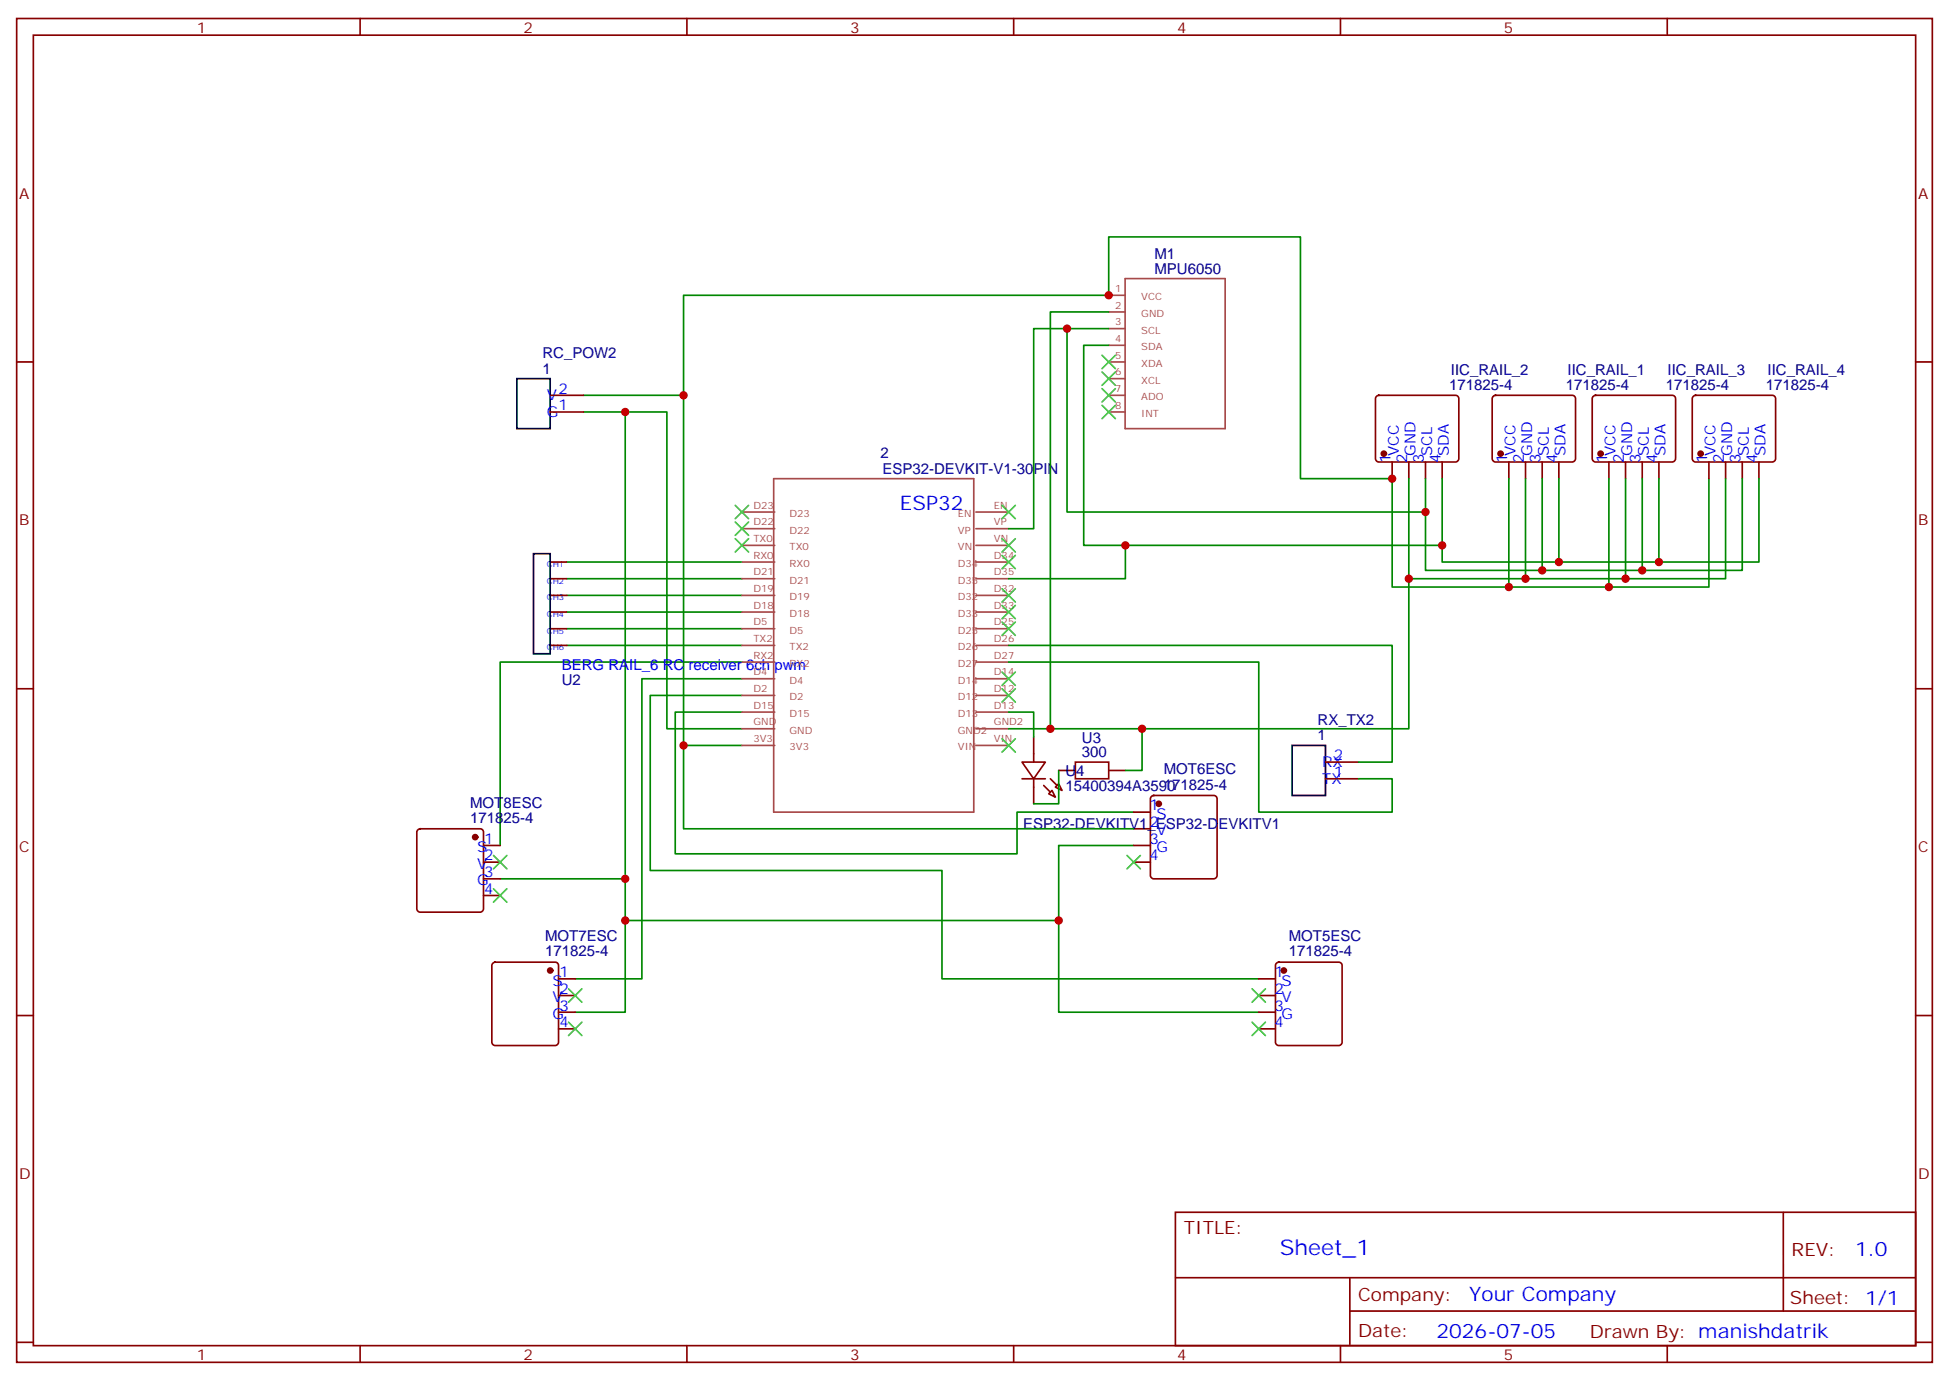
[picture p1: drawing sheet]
<svg xmlns="http://www.w3.org/2000/svg" width="412mm" height="292mm" viewBox="0 0 412 292" stroke-linecap="round" stroke-linejoin="round" font-family="sans-serif">
<g fill="none" stroke="#870000" stroke-width=".35">
<path d="M3.5 3.9h405.4v284.4h-405.4zM7.1 7.4h398.2v277.3h-398.2zM76.2 3.9v3.5M145.3 3.9v3.5M214.5 3.9v3.5M283.6 3.9v3.5M352.8 3.9v3.5M3.5 76.6h3.6M405.3 76.6h3.6M116.4 83.6h7.1M116.4 87.2h7.1M291.3 83.9l.4-.3h16.3a.71 .71 0 0 1 .7 .7v12.7a.76 .76 0 0 1-.7 .8h-16.3a.76 .76 0 0 1-.7-.8v-12.7z"/>
<path d="M294.6 97.8v3.5M298.1 97.8v3.5M301.6 97.8v3.5M305.2 97.8v3.5M316 83.9l.4-.3h16.3a.71 .71 0 0 1 .7 .7v12.7a.76 .76 0 0 1-.7 .8h-16.3a.76 .76 0 0 1-.7-.8v-12.7zM319.3 97.8v3.5M322.8 97.8v3.5M326.3 97.8v3.5M329.8 97.8v3.5M337.1 83.9l.5-.3h16.2a.71 .71 0 0 1 .7 .7v12.7a.76 .76 0 0 1-.7 .8h-16.2a.76 .76 0 0 1-.7-.8v-12.7zM340.4 97.8v3.5M344 97.8v3.5"/>
<path d="M347.5 97.8v3.5M351 97.8v3.5M358.3 83.9l.5-.3h16.2a.71 .71 0 0 1 .7 .7v12.7a.76 .76 0 0 1-.7 .8h-16.2a.76 .76 0 0 1-.7-.8v-12.7zM361.6 97.8v3.5M365.1 97.8v3.5M368.7 97.8v3.5M372.2 97.8v3.5M116.4 118.9h3.5M116.4 122.4h3.5M116.4 126h3.5M116.4 129.5h3.5M116.4 133h3.5"/>
<path d="M116.4 136.6h3.5M3.5 145.7h3.6M218.7 156v5.3M405.3 145.7h3.6M88.4 175.6l.5-.2h12.7a.71 .71 0 0 1 .7 .7v16.2a.76 .76 0 0 1-.7 .7h-12.7a.76 .76 0 0 1-.7-.7v-16.2zM102.3 178.9h3.5M216.3 161.3h4.9l-2.5 3.5zM216.3 164.8h4.9M218.7 164.8v5.3M221.9 168l.7-.7 .7 1.4zM223.3 166.5l.7-.7 .7 1.5zM224 163h3.5"/>
<path d="M234.6 163h3.5M239.9 171.8h3.5M239.9 175.4h3.5M239.9 178.9h3.5M243.7 168.5l.4-.2h12.7a.71 .71 0 0 1 .7 .7v16.2a.76 .76 0 0 1-.7 .7h-12.7a.76 .76 0 0 1-.7-.7v-16.2zM280.5 161.3h7M280.5 164.8h7M102.3 182.4h3.5M102.3 185.9h3.5M102.3 189.5h3.5M239.9 182.4h3.5M3.5 214.9h3.6"/>
<path d="M104.3 203.8l.5-.2h12.7a.71 .71 0 0 1 .7 .7v16.2a.76 .76 0 0 1-.7 .7h-12.7a.76 .76 0 0 1-.7-.7v-16.2zM118.2 207.1h3.5M118.2 210.6h3.5M118.2 214.2h3.5M118.2 217.7h3.5M266.3 207.1h3.6M266.3 210.6h3.6M266.3 214.2h3.6M266.3 217.7h3.6M270.1 203.8l.5-.2h12.7a.71 .71 0 0 1 .7 .7v16.2a.76 .76 0 0 1-.7 .7h-12.7a.76 .76 0 0 1-.7-.7v-16.2zM405.3 214.9h3.6M248.7 256.5h156.6v28.2h-156.6z"/>
<path d="M377.3 256.5v20.9M248.7 270.4h156.5M285.6 277.4h119.6M285.6 270.4v14.1M3.5 284h3.6M76.2 284.7v3.6M145.3 284.7v3.6M214.5 284.7v3.6M283.6 284.7v3.6M352.8 284.7v3.6M405.3 284h3.6"/>
</g>
<g fill="none" stroke="#008700" stroke-width=".35">
<path d="M225.8 69.5v38.8h75.8M234.6 66h-12.4v88.2M234.6 69.5h-15.9v42.4h-5.3M234.6 73.1h-5.3v42.3h75.9M123.5 87.2h17.6v67h15.9M123.5 83.6h21.1v74.1h12.4M132.3 87.2v98.7h-26.5M144.6 83.6v-21.1h90v-12.4h40.6v51.2h19.4v22.9h67v-22.9M119.9 118.9h37.1M238.1 115.4v7h-24.7M298.1 101.3v21.1h67v-21.1M301.6 101.3v19.4h67.1v-19.4"/>
<path d="M305.2 101.3v17.6h67v-17.6M319.3 101.3v22.9M322.8 101.3v21.1M326.3 101.3v19.4M329.8 101.3v17.6M340.4 101.3v22.9M344 101.3v21.1M347.5 101.3v19.4M351 101.3v17.6M119.9 133h37.1M119.9 136.6h37.1M119.9 129.5h37.1"/>
<path d="M119.9 126h37.1M119.9 122.4h37.1M213.4 136.6h81.2v24.7h-7.1M298.1 122.4v31.8h-84.7M144.6 157.7v17.7h95.3M157 150.7h-14.1v30h72.3v-8.9h24.7M157 147.1h-19.4v37.1h61.7v22.9h67M157 143.6h-21.2v63.5h-14.1M157 140.1h-51.2v38.8M213.4 140.1h52.9v31.7h28.3v-7h-7.1M213.4 150.7h5.3v5.3M241.7 154.2v8.8h-3.6"/>
<path d="M224 163v7.1h-5.3M239.9 178.9h-15.9v35.3h42.3M132.3 185.9v28.3h-10.6M132.3 194.8h91.7"/>
</g>
<g fill="#870000" stroke="#870000" stroke-width=".35">
<path d="M222.2 164.8l1.5 1.4z"/>
<path d="M220.8 166.2l1.4 1.4z"/>
<circle cx="292.8" cy="96" r=".53"/>
<circle cx="271.6" cy="205.4" r=".53"/>
<circle cx="245.2" cy="170.1" r=".53"/>
<circle cx="116.4" cy="205.4" r=".53"/>
<circle cx="100.5" cy="177.1" r=".53"/>
<circle cx="317.5" cy="96" r=".53"/>
<circle cx="338.7" cy="96" r=".53"/>
<circle cx="359.8" cy="96" r=".53"/>
</g>
<path d="M109.4 80.1h7v10.6h-7zM112.9 117.2h3.5v21.1h-3.5zM273.4 157.7h7.1v10.6h-7.1z" fill="none" stroke="#000" stroke-width=".35"/>
<g fill="none" stroke="#a64a4a" stroke-width=".35">
<path d="M238.1 58.9h21.1v31.8h-21.1zM234.6 62.5h3.5M234.6 66h3.5M234.6 69.5h3.5M234.6 73.1h3.5M234.6 76.6h3.5M234.6 80.1h3.5M234.6 83.6h3.5M234.6 87.2h3.5M157 118.9h6.9M157 115.4h6.9M157 111.9h6.9"/>
<path d="M157 108.3h6.9M163.7 101.3h42.3v70.5h-42.3zM206.5 118.9h6.9M206.5 115.4h6.9M206.5 111.9h6.9M206.5 108.3h6.9M157 136.6h6.9M157 133h6.9M157 129.5h6.9M157 126h6.9M157 122.4h6.9M206.5 136.6h6.9"/>
<path d="M206.5 133h6.9M206.5 129.5h6.9M206.5 126h6.9M206.5 122.4h6.9M157 157.7h6.9M157 154.2h6.9M157 150.7h6.9M157 147.1h6.9M157 143.6h6.9M157 140.1h6.9M206.5 157.7h6.9M206.5 154.2h6.9"/>
<path d="M206.5 150.7h6.9M206.5 147.1h6.9M206.5 143.6h6.9M206.5 140.1h6.9"/>
</g>
<path d="M227.5 161.3h7.1v3.5h-7.1z" fill="none" stroke="#a10000" stroke-width=".35"/>
<g fill="none" stroke="#3c3" stroke-width=".35">
<path d="M233.2 78.7l2.8 2.8M233.2 75.2l2.8 2.8M236 78.7l-2.8 2.8M236 75.2l-2.8 2.8M233.2 85.8l2.8 2.8M233.2 82.2l2.8 2.9M236 85.8l-2.8 2.8M236 82.2l-2.8 2.9M155.6 106.9l2.8 2.8M155.6 110.5l2.8 2.8M155.6 114l2.8 2.8M158.4 106.9l-2.8 2.8"/>
<path d="M158.4 110.5l-2.8 2.8M158.4 114l-2.8 2.8M212 117.5l2.8 2.8M212 114l2.8 2.8M212 106.9l2.8 2.8M214.8 117.5l-2.8 2.8M214.8 114l-2.8 2.8M214.8 106.9l-2.8 2.8M212 131.6l2.8 2.8M212 128.1l2.8 2.8M212 124.6l2.8 2.8M214.8 131.6l-2.8 2.8"/>
<path d="M214.8 128.1l-2.8 2.8M214.8 124.6l-2.8 2.8M212 156.3l2.8 2.8M212 145.7l2.8 2.9M212 142.2l2.8 2.8M214.8 156.3l-2.8 2.8M214.8 145.7l-2.8 2.9M214.8 142.2l-2.8 2.8M104.4 188.1l2.8 2.8M104.4 181l2.8 2.8M107.2 188.1l-2.8 2.8M107.2 181l-2.8 2.8"/>
<path d="M238.5 181l2.8 2.8M241.3 181l-2.8 2.8M120.3 216.3l2.8 2.8M120.3 209.2l2.8 2.9M123.1 216.3l-2.8 2.8M123.1 209.2l-2.8 2.9M264.9 209.2l2.9 2.9M264.9 216.3l2.9 2.8M267.8 209.2l-2.9 2.9M267.8 216.3l-2.9 2.8"/>
</g>
<g fill="#c00">
<circle cx="224" cy="194.8" r=".88"/>
<circle cx="132.3" cy="194.8" r=".88"/>
<circle cx="132.3" cy="185.9" r=".88"/>
<circle cx="132.3" cy="87.2" r=".88"/>
<circle cx="144.6" cy="157.7" r=".88"/>
<circle cx="294.6" cy="101.3" r=".88"/>
<circle cx="319.3" cy="124.2" r=".88"/>
<circle cx="322.8" cy="122.4" r=".88"/>
<circle cx="326.3" cy="120.7" r=".88"/>
<circle cx="329.8" cy="118.9" r=".88"/>
<circle cx="340.4" cy="124.2" r=".88"/>
<circle cx="344" cy="122.4" r=".88"/>
<circle cx="347.5" cy="120.7" r=".88"/>
<circle cx="351" cy="118.9" r=".88"/>
<circle cx="144.6" cy="83.6" r=".88"/>
<circle cx="298.1" cy="122.4" r=".88"/>
<circle cx="222.3" cy="154.2" r=".88"/>
<circle cx="301.6" cy="108.3" r=".88"/>
<circle cx="305.2" cy="115.4" r=".88"/>
<circle cx="238.1" cy="115.4" r=".88"/>
<circle cx="241.7" cy="154.2" r=".88"/>
<circle cx="225.8" cy="69.5" r=".88"/>
<circle cx="234.6" cy="62.5" r=".88"/>
</g>
<text font-size="4.6" fill="#00f" x="270.8" y="265.5">Sheet_1</text>
<g font-size="4.2" fill="#00f">
<text x="190.4" y="107.9">ESP32</text>
<text x="392.5" y="265.8">1.0</text>
<text x="310.9" y="275.3">Your Company</text>
<text x="304" y="283.1">2026-07-05</text>
</g>
<g font-size="3.9" fill="#800">
<text x="250.5" y="261.1">TITLE:</text>
<text x="379.1" y="265.8">REV:</text>
<text x="287.4" y="275.3">Company:</text>
<text x="378.7" y="275.9">Sheet: 1/1</text>
<text x="287.4" y="283">Date:</text>
<text x="336.4" y="283.1">Drawn By: manishdatrik</text>
</g>
<g font-size="3.2" fill="#800">
<text x="41.6" y="6.9">1</text>
<text x="110.8" y="6.9">2</text>
<text x="179.9" y="6.9">3</text>
<text x="249.1" y="6.9">4</text>
<text x="318.2" y="6.9">5</text>
<text x="4.1" y="42">A</text>
<text x="405.9" y="42">A</text>
<text x="4.1" y="111.2">B</text>
<text x="405.9" y="111.2">B</text>
<text x="4.1" y="180.3">C</text>
<text x="405.9" y="180.3">C</text>
<text x="4.1" y="249.4">D</text>
<text x="405.9" y="249.4">D</text>
<text x="41.6" y="287.7">1</text>
<text x="110.8" y="287.7">2</text>
<text x="179.9" y="287.7">3</text>
<text x="249.1" y="287.7">4</text>
<text x="318.2" y="287.7">5</text>
</g>
<g font-size="3.2" fill="#000080">
<text x="244.3" y="57.9">MPU6050</text>
<text x="244.3" y="54.8">M1</text>
<text x="114.8" y="75.8">RC_POW2</text>
<text x="114.8" y="79.1">1</text>
<text x="306.6" y="82.6">171825-4</text>
<text x="307" y="79.4">IIC_RAIL_2</text>
<text x="331.3" y="82.6">171825-4</text>
<text x="331.7" y="79.4">IIC_RAIL_1</text>
<text x="352.5" y="82.6">171825-4</text>
<text x="352.9" y="79.4">IIC_RAIL_3</text>
<text x="373.7" y="82.6">171825-4</text>
<text x="374" y="79.4">IIC_RAIL_4</text>
<text x="186.3" y="97">2</text>
<text x="186.7" y="100.2">ESP32-DEVKIT-V1-30PIN</text>
<text x="118.9" y="144.9">U2</text>
<text x="278.8" y="153.4">RX_TX2</text>
<text x="228.9" y="160.2">300</text>
<text x="228.9" y="157.3">U3</text>
<text x="278.8" y="156.7">1</text>
<text x="225.4" y="167.3">15400394A3590</text>
<text x="225.4" y="164.3">U4</text>
<text x="246.2" y="167.1">171825-4</text>
<text x="246.2" y="163.9">MOT6ESC</text>
<text x="99.5" y="170.9">MOT8ESC</text>
<text x="99.5" y="174.1">171825-4</text>
<text x="216.5" y="175.4">ESP32-DEVKITV1_ESP32-DEVKITV1</text>
<text x="115.3" y="202.4">171825-4</text>
<text x="115.3" y="199.1">MOT7ESC</text>
<text x="272.7" y="202.4">171825-4</text>
<text x="272.7" y="199.1">MOT5ESC</text>
</g>
<g font-size="3.2" fill="#00f">
<text x="118.2" y="83.3">2</text>
<text x="115.7" y="84.7">V</text>
<text x="115.7" y="88.2">G</text>
<text x="118.2" y="86.8">1</text>
<text x="294.2" y="97.9" transform="rotate(-90 294.2 97.9)">1</text>
<text x="296" y="96.4" transform="rotate(-90 296 96.4)">VCC</text>
<text x="297.7" y="97.9" transform="rotate(-90 297.7 97.9)">2</text>
<text x="299.5" y="96.4" transform="rotate(-90 299.5 96.4)">GND</text>
<text x="301.3" y="97.9" transform="rotate(-90 301.3 97.9)">3</text>
<text x="303" y="96.4" transform="rotate(-90 303 96.4)">SCL</text>
<text x="304.8" y="97.9" transform="rotate(-90 304.8 97.9)">4</text>
<text x="306.6" y="96.4" transform="rotate(-90 306.6 96.4)">SDA</text>
<text x="318.9" y="97.9" transform="rotate(-90 318.9 97.9)">1</text>
<text x="320.7" y="96.4" transform="rotate(-90 320.7 96.4)">VCC</text>
<text x="322.4" y="97.9" transform="rotate(-90 322.4 97.9)">2</text>
<text x="324.2" y="96.4" transform="rotate(-90 324.2 96.4)">GND</text>
<text x="326" y="97.9" transform="rotate(-90 326 97.9)">3</text>
<text x="327.7" y="96.4" transform="rotate(-90 327.7 96.4)">SCL</text>
<text x="329.5" y="97.9" transform="rotate(-90 329.5 97.9)">4</text>
<text x="331.3" y="96.4" transform="rotate(-90 331.3 96.4)">SDA</text>
<text x="340.1" y="97.9" transform="rotate(-90 340.1 97.9)">1</text>
<text x="341.8" y="96.4" transform="rotate(-90 341.8 96.4)">VCC</text>
<text x="343.6" y="97.9" transform="rotate(-90 343.6 97.9)">2</text>
<text x="345.4" y="96.4" transform="rotate(-90 345.4 96.4)">GND</text>
<text x="347.1" y="97.9" transform="rotate(-90 347.1 97.9)">3</text>
<text x="348.9" y="96.4" transform="rotate(-90 348.9 96.4)">SCL</text>
<text x="350.7" y="97.9" transform="rotate(-90 350.7 97.9)">4</text>
<text x="352.4" y="96.4" transform="rotate(-90 352.4 96.4)">SDA</text>
<text x="361.2" y="97.9" transform="rotate(-90 361.2 97.9)">1</text>
<text x="363" y="96.4" transform="rotate(-90 363 96.4)">VCC</text>
<text x="364.8" y="97.9" transform="rotate(-90 364.8 97.9)">2</text>
<text x="366.5" y="96.4" transform="rotate(-90 366.5 96.4)">GND</text>
<text x="368.3" y="97.9" transform="rotate(-90 368.3 97.9)">3</text>
<text x="370.1" y="96.4" transform="rotate(-90 370.1 96.4)">SCL</text>
<text x="371.8" y="97.9" transform="rotate(-90 371.8 97.9)">4</text>
<text x="373.6" y="96.4" transform="rotate(-90 373.6 96.4)">SDA</text>
<text x="118.9" y="141.9">BERG RAIL_6 RC receiver 6ch pwm</text>
<text x="282.2" y="160.9">2</text>
<text x="279.8" y="162.3">RX</text>
<text x="279.8" y="165.8">TX</text>
<text x="282.2" y="164.4">1</text>
<text x="243.2" y="171.5">1</text>
<text x="244.7" y="173.2">S</text>
<text x="102.5" y="178.5">1</text>
<text x="243.2" y="175">2</text>
<text x="243.2" y="178.5">3</text>
<text x="244.7" y="176.8">V</text>
<text x="101" y="180.3">S</text>
<text x="101" y="183.8">V</text>
<text x="102.5" y="182.1">2</text>
<text x="102.5" y="185.6">3</text>
<text x="243.2" y="182.1">4</text>
<text x="244.7" y="180.3">G</text>
<text x="101" y="187.4">G</text>
<text x="102.5" y="189.1">4</text>
<text x="116.9" y="208.5">S</text>
<text x="118.4" y="206.8">1</text>
<text x="269.7" y="206.8">1</text>
<text x="271.2" y="208.5">S</text>
<text x="116.9" y="212.1">V</text>
<text x="116.9" y="215.6">G</text>
<text x="118.4" y="210.3">2</text>
<text x="118.4" y="213.8">3</text>
<text x="269.7" y="210.3">2</text>
<text x="269.7" y="213.8">3</text>
<text x="271.2" y="212.1">V</text>
<text x="271.2" y="215.6">G</text>
<text x="118.4" y="217.3">4</text>
<text x="269.7" y="217.3">4</text>
</g>
<g font-size="2.1" fill="#a54b4b">
<text x="235.9" y="61.8">1</text>
<text x="235.9" y="65.3">2</text>
<text x="241.5" y="63.5">VCC</text>
<text x="235.9" y="68.8">3</text>
<text x="241.5" y="67">GND</text>
<text x="241.5" y="70.6">SCL</text>
<text x="235.9" y="72.4">4</text>
<text x="235.9" y="75.9">5</text>
<text x="241.5" y="74.1">SDA</text>
<text x="241.5" y="77.6">XDA</text>
<text x="235.9" y="79.4">6</text>
<text x="235.9" y="82.9">7</text>
<text x="241.5" y="81.2">XCL</text>
<text x="235.9" y="86.5">8</text>
<text x="241.5" y="84.7">ADO</text>
<text x="241.5" y="88.2">INT</text>
<text x="159.4" y="107.6">D23</text>
<text x="210.3" y="107.6">EN</text>
<text x="159.4" y="111.2">D22</text>
<text x="167.1" y="112.9">D22</text>
<text x="167.1" y="109.4">D23</text>
<text x="202.7" y="112.9">VP</text>
<text x="202.7" y="109.4">EN</text>
<text x="210.3" y="111.2">VP</text>
<text x="159.4" y="118.2">RX0</text>
<text x="159.4" y="114.7">TX0</text>
<text x="167.1" y="120">RX0</text>
<text x="167.1" y="116.4">TX0</text>
<text x="202.7" y="120">D34</text>
<text x="202.7" y="116.4">VN</text>
<text x="210.3" y="118.2">D34</text>
<text x="210.3" y="114.7">VN</text>
<text x="159.4" y="125.3">D19</text>
<text x="159.4" y="121.8">D21</text>
<text x="167.1" y="123.5">D21</text>
<text x="202.7" y="123.5">D35</text>
<text x="210.3" y="125.3">D32</text>
<text x="210.3" y="121.8">D35</text>
<text x="159.4" y="128.8">D18</text>
<text x="167.1" y="130.5">D18</text>
<text x="167.1" y="127">D19</text>
<text x="202.7" y="130.5">D33</text>
<text x="202.7" y="127">D32</text>
<text x="210.3" y="128.8">D33</text>
<text x="159.4" y="135.9">TX2</text>
<text x="159.4" y="132.3">D5</text>
<text x="167.1" y="137.6">TX2</text>
<text x="167.1" y="134.1">D5</text>
<text x="202.7" y="137.6">D26</text>
<text x="202.7" y="134.1">D25</text>
<text x="210.3" y="135.9">D26</text>
<text x="210.3" y="132.3">D25</text>
<text x="159.4" y="142.9">D4</text>
<text x="159.4" y="139.4">RX2</text>
<text x="167.1" y="141.1">RX2</text>
<text x="202.7" y="141.1">D27</text>
<text x="210.3" y="142.9">D14</text>
<text x="210.3" y="139.4">D27</text>
<text x="159.4" y="150">D15</text>
<text x="159.4" y="146.4">D2</text>
<text x="167.1" y="148.2">D2</text>
<text x="167.1" y="144.7">D4</text>
<text x="202.7" y="148.2">D12</text>
<text x="202.7" y="144.7">D14</text>
<text x="210.3" y="150">D13</text>
<text x="210.3" y="146.4">D12</text>
<text x="159.4" y="153.5">GND</text>
<text x="167.1" y="155.2">GND</text>
<text x="167.1" y="151.7">D15</text>
<text x="202.7" y="155.2">GND2</text>
<text x="202.7" y="151.7">D13</text>
<text x="210.3" y="153.5">GND2</text>
<text x="159.4" y="157">3V3</text>
<text x="167.1" y="158.8">3V3</text>
<text x="202.7" y="158.8">VIN</text>
<text x="210.3" y="157">VIN</text>
</g>
<g font-size="1.8" fill="#00f">
<text x="115.7" y="120">CH1</text>
<text x="115.7" y="123.5">CH2</text>
<text x="115.7" y="127">CH3</text>
<text x="115.7" y="130.6">CH4</text>
<text x="115.7" y="134.1">CH5</text>
<text x="115.7" y="137.6">CH6</text>
</g>
</svg>
